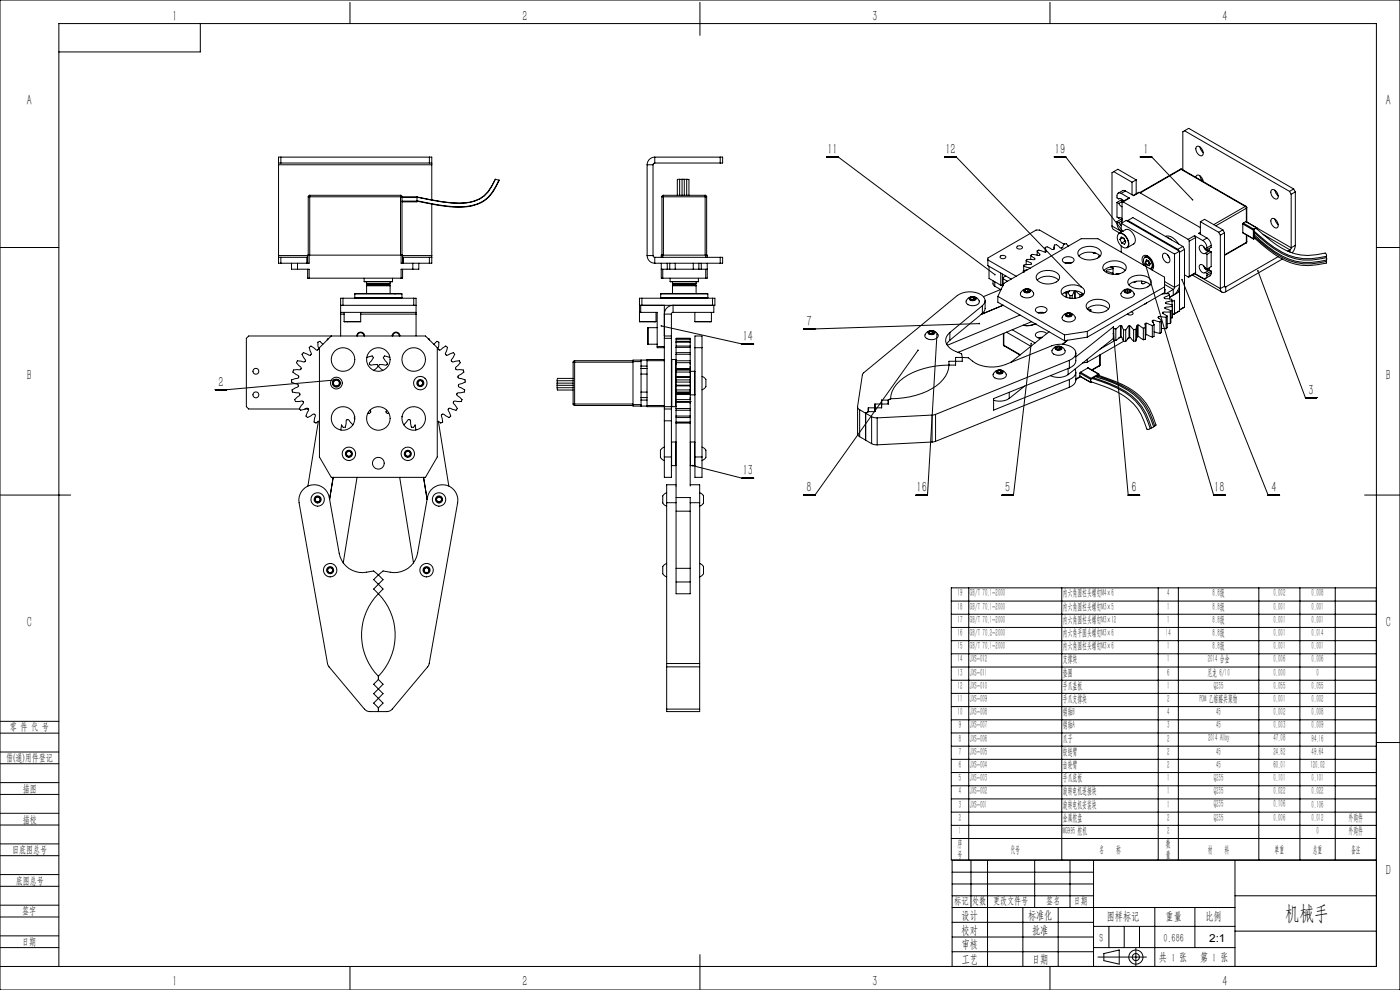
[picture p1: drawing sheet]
<svg xmlns="http://www.w3.org/2000/svg" width="594mm" height="420mm" viewBox="0 0 594 420" stroke-linecap="round" stroke-linejoin="round" font-family="sans-serif">
<g fill="none" stroke="#000" stroke-width=".42">
<path d="M0 0h594v420h-594zM85 10v12h-60M148.5 1v9M297 1v14M445.5 1v9M502.6 55.5l-.7 .4v16.2M502.6 55.5l44.5 25.7M502.6 55.5l1.8-1 44.5 25.7M118.2 69.2v.7M118.2 69.2v-2.5h65v2.5M118.2 69.2h65M118.2 69.9v38.5"/>
<path d="M118.2 69.9h65M119.2 66.7v2.5M182.2 66.7v2.5M183.2 69.2v.7M183.2 69.9v14.9M210.1 76a14.8 14.8 0 0 1-8.9 9.3 27.8 27.8 0 0 1-13.8 .2l-10.5-1.9M211.7 76.4l-1.5-.4a14.8 14.8 0 0 1-8.9 9.4 28.4 28.4 0 0 1-13.9 .2l-10.5-1.9M211.7 76.4a18.4 18.4 0 0 1-7.2 9.2 24 24 0 0 1-15.1 1.8l-12.5-2.2M211.7 76.4l.1 .1a17.3 17.3 0 0 1-7.5 9.4 29.5 29.5 0 0 1-17.7 1.3l-9.7-1.8M274.6 69.9h2.5M274.6 69.9v38.5M277.1 69.9v38.5"/>
<path d="M277.8 66.7a3.3 3.3 0 0 0-3.2 3.2M277.8 69.2l-.5 .2-.2 .5M277.8 66.7h28.8v2.5h-28.8M277.8 66.7v2.5M288.4 76.1l-1 .2v6.5M288.4 76.1v6.7M288.4 76.1h1M289.4 76.1v6.7M289.4 76.1h.9M290.3 76.1v6.7M290.3 76.1h1.1M291.4 76.1l.9 .1v6.6"/>
<path d="M291.4 76.1v6.7M305.6 66.7v2.5M350.8 66.6h4.8l66.5 49.9M400.8 66.6h4.9l53.1 55.1M447.3 66.6h4.9l24.2 31.5M472.5 72.8l-.7 .5v22.6M472.5 72.8l7.8 4.5M472.5 72.8l1.8-1 7.8 4.5M480.3 77.3v5.3M482.1 76.3l-1.8 1M482.1 76.3v5.9M483.8 66.6h4.9l17.3 18.2"/>
<path d="M500.8 71.8h.6M500.8 71.8h.3M500.8 71.8l-17.2 9.9M501.1 71.8l27.3 15.8M501.1 71.8l-17.3 10M501.4 71.8h-.3M501.4 71.8l27.3 15.7M507.4 75.2l.4-.8a2.6 2.6 0 0 1 2.7 2.7M507.8 62.1a2.68 2.68 0 0 1 2.5 3.7l-.4 .3a2.73 2.73 0 0 1-2.1-4zM509.1 62.4l.5 1.2 .9 1.2M509.1 74.6l.5 1.3 .9 1.1M130.8 83.5h.6"/>
<path d="M130.8 83.5v24.7M131.4 82.8l-.6 .7M131.4 82.8v.7M131.4 83.5v24.7M131.4 83.5h38.5M131.4 82.8h38.5M169.9 83.5h.7M169.9 82.8v.7M169.9 82.8l.7 .7M169.9 83.5v24.7M170.6 83.5h6.3v.3M170.6 83.5v24.7"/>
<path d="M170.6 85.3h6.3M170.6 83.8h6.3M176.9 85.3v.3h-6.3M176.9 83.8v1.5M183.2 86.6v21.8M280.8 83.5h.7M280.8 83.5v24.7M281.5 82.8v.7M281.5 82.8l-.7 .7M281.5 83.5h17.7M281.5 82.8h17.7M281.5 83.5v24.7"/>
<path d="M299.2 82.8v.7M299.2 83.5h.6M299.2 82.8l.6 .7M299.2 83.5v24.7M299.8 83.5v24.7M471.8 95.9l.4 1.3 2.9 1.7M471.8 95.9l3.9 2.3M473.9 94a4 4 0 0 0 1.8 4M473.9 85.8v6.3l.8 .5M473.9 85.8l.8 .5M473.9 94l.8 .5M474.5 99.3a2.95 2.95 0 0 1 3.9 2.3 2.54 2.54 0 0 1-.6 3.6 4.2 4.2 0 0 1-3.3-5.9z"/>
<path d="M474.7 86.3l1.4 1.5M474.7 84.4a1.58 1.58 0 0 1 2 .9M474.7 94.5l1 1.2M474.7 92.6l.4-.3 1 .4M474.7 99l2.8-1.5a2.78 2.78 0 0 1 3.4 1.8 3.1 3.1 0 0 1 .1 4.2l-2.8 1.6a3.4 3.4 0 0 0-.4-4.6 2.82 2.82 0 0 0-3.1-1.5zM475 84.2l-.3 .2M475 92.3l-.3 .3M475.7 82a1.11 1.11 0 0 0-1.3-.1 1.11 1.11 0 0 0-.5 1.2v.8l.8 .5M475.7 94.7v3.8M475.7 94.7l22.6 13.1M475.7 94.7l2.1-1.2 22.7 13.1M475.7 82l3.5 2.1"/>
<path d="M476.1 93.6l-1.4 .9M476.1 93.2l-.4-.2-1.8 1M476.5 85.2l-1.8 1.1M476.5 85.2v.2M476.5 85.2l-.8-.4-1.8 1M476.5 85.6l-.4 .2v8.7M476.5 85.6l27.6 15.9M476.6 85.1l.1 .2M477.5 81l-1-.2-2 1.1M477.5 81l3.5 2 2.4-1.3M477.5 81l-1.8 1M478.5 93.5l-.3 .2"/>
<path d="M478.5 93.5l21.2 12.3M478.5 93.5l2.2-1.2 21.2 12.2M479.2 84.1l-3 1.5M479.2 84.1l-2.7 1.5M483.4 81.7l-2.6 1.2M483.4 81.7l25.9 14.9M506.8 100l.5 .8M506.8 100l3.5 2M506.8 100l-2.7 1.5M509.3 94.1l7.8 4.4M509.3 94.1v5.3M509.3 94.1l1.8-1.1 7.7 4.5"/>
<path d="M509.3 98.6l-.7 .4 3.5 2M517.1 98.5l.7 1.3M517.8 99.8v22.6M518.8 97.5l-1.7 1M518.8 97.5l.7 1.3M519.5 98.8l-1.7 1M519.5 98.8v22.6M527.3 98.7l4.5 2.7M527.3 95v3.7M527.3 95l4.5 2.6M527.3 98.7l4.5 2.6M527.5 94.6l-.2 .4"/>
<path d="M527.5 94.6l4.5 2.6M528.4 87.6l.4 .8M528.4 87.6l-13.5 7.7M528.6 94l4.6 2.6M528.6 94l-1.1 .6M528.6 94l4.5 2.6M528.7 87.5l.3 .6M528.7 87.5l-.3 .1M528.8 88.4l-12.9 7.4M528.8 88.4v5.6M528.8 99.6v3.2M529 88.1l-.2 .3"/>
<path d="M529 88.1v6M529 99.7v2.9M531.8 97.6v3.7M532 97.2l-.2 .4M532.2 98.1l.1-.8 .6-.4a45.2 45.2 0 0 0 16.5 10.8 32.2 32.2 0 0 0 13-.3l.4 1.3M532.2 98.1a42.7 42.7 0 0 0 17.5 11.1 28.4 28.4 0 0 0 13.1-.5M532.2 98.7a42.7 42.7 0 0 0 17.5 11.1 27.8 27.8 0 0 0 13.1-.5M532.2 98.7l-.2 .8 2 1.8M532.2 98.1v.6M532.2 99.7v.6M533.1 96.6l.2 .1M533.1 96.6l-1.1 .6"/>
<path d="M533.3 96.7v.4M533.3 96.7l14.5 8.4M535.9 99.4l11.4 6.6M539.6 92.8a2.48 2.48 0 0 1 2.3 1.2 2.48 2.48 0 0 1-.2 2.7 2.73 2.73 0 0 1-2.1-3.9zM539.6 80.5a2.46 2.46 0 0 1 2.3 1.3 2.46 2.46 0 0 1-.2 2.6 2.69 2.69 0 0 1-2.1-3.9zM540.9 80.7l.5 1.3 1 1.1M540.9 93l.5 1.2 1 1.2M547.1 81.2l.7 1.2M547.8 82.4v22.7M548.9 80.2l-1.8 1M548.9 80.2l.7 1.2M549.6 81.4l-1.8 1"/>
<path d="M549.6 81.4v22.7M0 105h25M118.2 108.4v.8M118.2 109.2h12.3M118.2 108.4h12.3M119.2 109.2v2.5M123.7 111.7v2.5h2.5M126.2 111.7v2.5M126.2 114.2h5v3.8M130.2 109.2v2.5M130.5 114.2v3.8h.7M131.2 108.2h-.7v3.5"/>
<path d="M131.2 108.2v3.5h-13v-2.5M131.2 118h39M131.2 108.2h39M154.5 119.4h12M154.5 118v1.4M155.5 119.5v.9M165.5 119.5v.9M166.5 118v1.4M170.2 108.2h.6v3.5M170.2 108.2v3.5h13v-2.5M170.8 114.2v3.8h-.6M170.8 109.2h12.4"/>
<path d="M170.8 108.4h12.4M171.2 109.2v2.5M175.2 114.2h-5v3.8M175.2 111.7v2.5M177.7 111.7v2.5h-2.5M182.2 109.2v2.5M183.2 108.4v.8M274.6 108.4a3.3 3.3 0 0 0 3.2 3.3M274.6 108.4h2.5M277.1 108.4l.2 .6 .5 .2M277.8 109.2h28.8v2.5h-28.8M277.8 109.2v2.5"/>
<path d="M280.6 114.2h2.5M280.6 111.7v6.3h.6M281.2 108.2h-.6v1M281.2 118h18.2M281.2 108.2h18.2M281.2 108.2v1M281.2 114.2v3.8M283.1 114.2h1.1M283.1 111.7v2.5M284.2 114.2h2.3M284.2 111.7v2.5M284.3 119.4h12"/>
<path d="M284.3 118v1.4M285.3 119.5v.9M286.5 114.2h7.6M286.5 111.7v2.5M294.1 114.2h2.4M294.1 111.7v2.5M295.3 119.5v.9M296.3 118v1.4M296.5 114.2h1M296.5 111.7v2.5M297.5 114.2h2.6M297.5 111.7v2.5"/>
<path d="M299.4 108.2h.7v1M299.4 108.2v1M299.4 114.2v3.8M300.1 111.7v6.3h-.7M305.6 109.2v2.5M419.1 110.3l12.1 6.9M419.6 113v5.1l5 2.9M421.3 119.1l.1 1.6 .7 .7M422.1 119.5v1.9M424.6 115.8v5.2M424.6 108.5l.9-.2 1.2 .5a1.16 1.16 0 0 1-1.2 1 1.16 1.16 0 0 1-1.1-1zM425.3 116.3l.2 5"/>
<path d="M425.6 118.2l1.9 1.1M425.6 118.2v2.9M426.7 117.1l-1.3 .7 .2 .4M431.4 104.7a1.27 1.27 0 0 1 1.4-.5 1.27 1.27 0 0 1 .9 1.1 1.27 1.27 0 0 1-1.3 .4 1.27 1.27 0 0 1-1-1zM434.2 114.8v.6M434.2 115.4h.1M434.3 112.9l2.8 1M434.3 112.9v1.9M435.4 110.5l2.3 1.4-.4 .3-2.8 .2-.2 .5M435.4 110.5v1.8M436 114.4l-1.8 .4M437.3 108.4l1.8 1.5-.5 .3-2.8-.2-.4 .5"/>
<path d="M437.3 108.4v1.6M440 116.5a6.6 6.6 0 0 1 9.5 .5 2.5 2.5 0 0 1-2.4 3.1 5.9 5.9 0 0 1-7.5-2.2zM440.1 118.8a7 7 0 0 1 9 0M440.1 106.5l1.2 1.5-.2 .2-3.2-.3-.6 .5M440.1 106.5v1.8M443.5 105l.5 1.6-.1 .2-.7 .1-2.4-.8-.7 .4M443.5 105v1.9M447.2 104.8v.9M451.2 109.5a3.5 3.5 0 0 1 4.4 .4l.1 .5a3 3 0 0 1-5 .1zM451.4 103.6l-10.3-6h-1.5l-20.5 11.8v3.3l9.9 5.7M451.9 111.6h2.7M453.2 104.5l-.7-1.1-1 .1-.6 1.6-.4 .1h-.7l-1.6-1.4-.8 .1-.1 1.7-.5 .3-2.5-1.2-.8 .3"/>
<path d="M457.7 106.2a6.6 6.6 0 0 1 9.4 .6 3.1 3.1 0 0 1-3.4 3.4 5.6 5.6 0 0 1-6.4-2.5zM457.8 108.6a6.9 6.9 0 0 1 9 0M463.8 107.3l1 .1M464.5 107.3v.2M466.5 108.4l-.3 .2 .2 .4M468.3 112.4a7 7 0 0 1 9-.2 2.4 2.4 0 0 1-1.9 3.8 7 7 0 0 1-7.2-1.5l-.3-.7zM468.3 114.7a7 7 0 0 1 9.1 0M469.4 114.8v.2M469.4 115l2.7 .9M471.2 113.3l1 .1 .1 .6M471.6 113.2v.1M472.1 115.9l-.2 .5"/>
<path d="M472.1 115.9v.5M472.3 114l-2.9 .8M472.3 114v2.4M474.8 116.2l-1 .2M475.2 116.1l-1.8 .3M475.2 101.5l.5-.9 1.2 .5 .7 1.6-.5 1-1.2-.6M475.2 101.5l.7 1.6M475.7 104.3v2.7M476.4 100.9l-1.2 .6M476.8 101.1l.5 1.2M477.3 102.3l.2 .1M477.3 102.3l-1.4 .8"/>
<path d="M478.9 118.5a6.6 6.6 0 0 1 9.5 .5 3.2 3.2 0 0 1-3.5 3.4 5.6 5.6 0 0 1-6.4-2.5zM482.2 119.3l-.4 .4-.7 .1M485.3 112.5l-.2-.3a2.33 2.33 0 0 1 .9-3.9 4.5 4.5 0 0 1 3 6.1l-.2 .1M485.9 111.9l29 98.2h4.9M486 111.1l.4-.9 1 .4 .6 1.3-.3 .9-1-.4M486 111.1l.7 1.3M486.3 119.8l-1.5 .6-.5-.3 .1-.8v.9M486.4 113.1a2.65 2.65 0 0 1-.6-4 3.3 3.3 0 0 1 2.8 4.4l-.9 .4M486.7 108.5l-1 .6a3.2 3.2 0 0 1 3.1 4.5l-.3 .2 1-.5M486.9 110.6l.7 1.2M486.9 110.6l-.9 .5M487 110.5l-.1 .1"/>
<path d="M487.6 111.8l.4 .2M487.6 111.8l-.9 .6M493.5 107.6a2.45 2.45 0 0 1 2.9 2.9l-.5 .9a2.72 2.72 0 0 1-2.4-3.8zM494.1 119.4l4.2 2.5M494.5 100.3a4.8 4.8 0 0 1 5.1 2.5l.5 .7M495.5 108.2l.8 1.3M495.5 100.9l1.6 .9M498.3 107.8v14.1M499.7 105.8l.4 .6M500.5 106.6v25.3M500.5 106.6l-2.2 1.2M501.5 118.7l36.6 91.4h4.8"/>
<path d="M501.9 104.5l-2.2 1.3M501.9 104.5l.7 1.3M502.6 116.6l1.6 .9 .4-.3M502.6 105.8l-2.1 1.2M502.6 105.8v24.5M504.1 101.5l.5 .8M504.6 102.3v14.9M505.9 116.7l12.5 7.2M506.8 116.1l11 6.3M507 116l3.3 2a1.11 1.11 0 0 0 1.3 .1 1.11 1.11 0 0 0 .5-1.2M507.3 115.7l-2.9 1.8M507.3 100.8v14.9"/>
<path d="M507.3 100.8l-2.7 1.5M507.3 115.7l-2.7 1.5M510.3 102a4 4 0 0 1 1.8 3.1M510.6 104.5l.1 .2a2.34 2.34 0 0 0 2.1 1.9M510.6 112.7l.1 .2a2.34 2.34 0 0 0 2.1 1.9M511 113.2l.2 .2a1.19 1.19 0 0 0 1.9 .7l.1-.6M511 105l.2 .3a1.19 1.19 0 0 0 1.9 .7l.1-.6M511.4 107.5l.7 .4M511.4 115.6l.7 .5M512.1 101a4 4 0 0 1 1.8 3.1M512.1 114.1l-.7-.4a1.63 1.63 0 0 0-2.5-1.1 2.7 2.7 0 0 0 2 3.2l.5-.2M512.1 106l-.7-.5a1.59 1.59 0 0 0-2.5-1.1 2.35 2.35 0 0 0 2.5 3.1"/>
<path d="M512.1 101l-1.8 1M512.1 105.1v.9M512.1 107.9v6.2M512.1 116.1v.8M513.9 115.9l-.3 1-2 1.2M513.9 104.1l-1.8 1M513.9 104.1v.8l-1.8 1.1M513.9 106.9v6.2l-1.8 1M513.9 115v.9M513.9 106.9l-.7-.5-1.8 1.1M513.9 106.9l-1.8 1M513.9 115l-.7-.4-1.8 1"/>
<path d="M513.9 115.9l-1.8 1M513.9 115l-1.8 1.1M528.7 103.1l-9.2 5.3M528.8 102.8l-.1 .3M528.8 102.8l-9.3 5.3M529 102.6l-.3 .5M529 102.6l-.2 .2M532.2 100.3l-.1 .3a35.9 35.9 0 0 0 19.9 11.9 28.8 28.8 0 0 0 10.8-1.1v-.5M532.2 100.3a42.7 42.7 0 0 0 17.5 11.1 28.4 28.4 0 0 0 13.1-.5M532.4 101.2l-.6 .1M533.7 114.9l20.2 53.8h4.8M534.1 101.4a38.8 38.8 0 0 0 15.6 9.4 29.1 29.1 0 0 0 13.1-.5"/>
<path d="M542.3 108.9l-22.2 12.8M544.1 109.9l-24 13.9M547.3 106l-.9 .6M547.3 106v.9M547.8 105.1l-.5 .9M549.6 104.1l-.4 1.7-.9 1.5M549.6 104.1l-1.8 1M562.8 109.3v1M562.8 108.7v.6M562.8 110.3v.6M584 105h10M144.5 132.5v.8"/>
<path d="M144.5 129.5h32M144.5 132.5h32M144.5 132.5v-6h32v6M144.5 133.3v9.2M144.5 133.3h1.5M145.5 126.5v3M146 136.4h7M146 132.5v3.9M150.5 124.7h20M150.5 126.3h20M150.5 126.3l.2 .2M150.5 124.7v1.6"/>
<path d="M153 132.5v3.9M153 133.3h23.5M155.5 121.2h10M155.5 120.4h10M155.5 121.2v3.3M157.6 120.5v.5M163.4 120.5v.5M165.5 121.2v3.3M170.5 126.3l-.2 .2M170.5 124.7v1.6M175.5 126.5v3M176.5 132.5v.8"/>
<path d="M176.5 133.3v9.2M271.3 136.4h7M271.3 129.5h32v-3h-32v9.9M271.3 132.5h7.5v15h3.1M271.9 129.5v3M272.3 126.5v3M275 139v7M275 139h3.8M278.3 132.5v3.9M280.3 124.7h20M280.3 126.3h20M280.3 124.7v1.6"/>
<path d="M280.3 126.3l.2 .2M280.6 138.3l34.3 7.6h4.9M281.9 129.5v44M284.9 133.3v40.2M285.3 121.2h10M285.3 120.4h10M285.3 121.2v3.3M285.6 132.5v-3a3.7 3.7 0 0 0-3.7 3.8h3M285.6 132.5l-.6 .3-.1 .5M287.4 120.5v.5M293.2 120.5v.5M294.8 136.4h7"/>
<path d="M294.8 132.5v3.9M295.3 121.2v3.3M300.3 124.7v1.6M300.3 126.3l-.2 .2M301.8 132.5v3.9M302.3 126.5v3M302.9 129.5v3h-17.3M410.5 126.8a2.94 2.94 0 0 1 5 1.3 3.4 3.4 0 0 1-5.6 .2zM411.3 126.4l1.4-.5a1.07 1.07 0 0 1 1.4 1.2l-.9 .4h-1.1l-.8-.5zM411.6 126.9l.8 .4M411.9 126.2l-.3 .7M411.9 126.2v.9l1.1-.2"/>
<path d="M413 126.1l.8 .5M413 126.1l-1.1 .1M413 126.9l.4 .3M413 126.1v.8M413.5 127.2l-1.1 .1M413.8 126.6l-.3 .6M415.5 137.3l-74.6 2.2M416.8 129.7a2.64 2.64 0 0 0-.5-4.7 9.8 9.8 0 0 0-10.1 .4l-40 33-.3 .5-2 13.6 .2 .9 .6 .4M416.8 129.7l-13.8 11.4M416.8 129.7v3.3M416.8 133l-13.8 11.3M418 127.5l-.1 3.9-1.1 1.6"/>
<path d="M422.1 121.4l2.4 1.4M423.4 125.7v2.5l28.3 16.4M423.4 125.7l2.6-5.5 32.8-18.9h7l28.3 16.3v6.5l-32.8 18.9M423.4 125.7l28.3 16.4M424.8 122.7l-7.5 3.2M425 121l.5 .3M425.4 120.9l-.8 .1M425.6 129.5l-9.3 3.9M429.5 139.9l9.7 5.6M432.8 133.6l-30.9 12.9M433.4 123.7a2.97 2.97 0 0 1 2.9-1.1 2.97 2.97 0 0 1 2.3 2.2 3.4 3.4 0 0 1-5.7 .1zM434.4 123.1l1.4-.6a1.03 1.03 0 0 1 1.3 1.2 1.52 1.52 0 0 1-1.6 .6 1.52 1.52 0 0 1-1.1-1.2z"/>
<path d="M434.7 123.6l.7 .5M434.9 122.9l-.2 .7M434.9 122.9v.9l1.2-.2M436.1 122.7l.8 .5M436.1 122.7l-1.2 .2M436.1 123.6l.4 .3M436.1 122.7v.9M436.6 123.9l-1.2 .2M436.9 123.2l-.3 .7M437.7 136.5l-31.2 13M439.2 137.4h.1M439.3 137.3l-.2 .2a8.1 8.1 0 0 1-5 .5"/>
<path d="M439.7 130.7a3.5 3.5 0 0 1 4.4 .3l.2 .5a3 3 0 0 1-5 .2zM440.4 132.7h2.7M440.8 132.6v.2M450.6 122.6a6.6 6.6 0 0 1 9.5 .5 3.2 3.2 0 0 1-3.5 3.4 5.6 5.6 0 0 1-6.4-2.5zM450.6 125a7.1 7.1 0 0 1 9.1-.1v.1M451.2 133.7a2.94 2.94 0 0 1 5.1 1.3 3.4 3.4 0 0 1-5.7 .1zM452 133.3l1.5-.6 1.3 .6a1.51 1.51 0 0 1-1.3 1.2 1.51 1.51 0 0 1-1.6-.9zM452.3 133.8l.8 .4M452.3 123.8v2.3M452.6 133.1l-.3 .7M452.6 133.1v.9l1.1-.2M453.7 132.9l.9 .5"/>
<path d="M453.7 132.9l-1.1 .2M453.7 133.8l.4 .3M453.7 132.9v.9M453.8 123.4v.1a1.92 1.92 0 0 1-2.3 .7M454 125.4l-1-1.5-.4-.1v2.4M454 125.4v1.1M454.2 134.1l-1.1 .1M454.6 133.4l-.4 .7M454.9 125.4h-.9M454.9 125.4v1.2M455.9 123.6l-1 1.8M455.9 123.6v3"/>
<path d="M456.2 123.6l2 1.4M456.2 123.6h-.3M456.2 123.6v3M458.2 125v1M459.1 124.9l-.9 .1M459.1 124.9v.6M459.2 124.4l-.1 .5M459.2 124.5v.9M459.4 124.6v.7M461.2 128.7a6.6 6.6 0 0 1 9.5 .5 3.1 3.1 0 0 1-3.5 3.4 5.7 5.7 0 0 1-6.4-2.5zM461.3 131.1a6.9 6.9 0 0 1 9 0M461.4 131.1l1.4 .3"/>
<path d="M462.8 131.4l-.4 .6M462.8 131.4v.4M472.4 138.7l.1 .7M472.4 138.7l-15.9 12.7M472.4 138.7v4.9M472.5 139.4l.9 .2M472.5 139.4v4.9M473.4 139.6v4.9M475.4 138.1l.3 .1M475.4 138.1l-2 1.5M475.4 138.1v4.9M475.7 138.2l.3 .1 .7 1.6"/>
<path d="M475.7 138.2v4.9M476.1 123.7a2.81 2.81 0 0 1 3.1-.9 2.81 2.81 0 0 1 1.9 2.6 3.7 3.7 0 0 1-5.5-.3zM476.7 139.9h.9M476.7 139.9v4.9M477 123.2l1.4-.6a1.08 1.08 0 0 1 1.4 1.2 1.55 1.55 0 0 1-1.6 .7 1.55 1.55 0 0 1-1.2-1.3zM477.4 123.2v.6M477.4 123.8l1 .4M477.6 139.9v4.9M478.4 122.9l1 .3M478.4 122.9l-1 .3M478.4 123.7l-.7 .3M478.4 123.7l.7 .2"/>
<path d="M478.4 122.9v.8M479 120.9a7 7 0 0 1 9 0M479 138.3l-.4 .1-1 1.5M479 138.3v4.9M479.3 138.3l1.7 1.6M479.3 138.3h-.3M479.3 138.3v4.9M479.4 123.8l-1 .4M479.4 123.2v.6M480 132.3l.7 .5a1.45 1.45 0 0 1-2.3 .4M481 139.9v4.9M481.9 139.8l-.9 .1"/>
<path d="M481.9 139.8v4.9M482.2 138.6v4.9l-.3 1.2M482.6 138l-.3 .1-.4 1.7M482.6 138v4.9M482.9 137.9l2.2 1.4M482.9 137.9l-.3 .1M482.9 137.9v4.9M485.1 139.3v4.8M486 139l-.9 .3M486 139v5l-.9 .1M486 137.2l-.3 .2 .3 1.6M486 137.2v1.1"/>
<path d="M486 138.6v4.9M486.2 137.1l2.7 1M486.2 137.1l-.2 .1M486.2 137.1v4.9M486.5 128.5l-.8 .5M487.8 120.7l-.2 .4M488.9 138.1v4.9M489 136l-.2 .3 .9 1.5M489 136v.5M489.2 135.9l3 .6M489.2 135.9l-.2 .1M489.2 135.9v.9"/>
<path d="M489.7 137.8l-.8 .3M489.7 137.8v4.9l-.8 .3M491.5 134.5l-.2 .2 1.5 1.5M491.5 134.5v.3M491.6 134.4l3.2 .2M491.6 134.4l-.1 .1M491.6 134.4v.6M492.2 136.5v4.9M492.8 136.2l-.6 .3M492.8 136.2v4.9l-.6 .3M492.8 139.3l2 .2M493.1 124.7l2.8-.1 .3 .5"/>
<path d="M493.3 132.7l1.9 1.4M493.3 132.7v.1M493.4 132.5l-.1 .2M493.4 132.5v.5M494.1 122.7l.2 .2M494.1 121.7l-32.8 18.9M494.1 120.7l3.7 2.1M494.3 122.9l-.2 .2M494.3 122.9v1.7M494.3 130.5l.1 .4 2.4 .9M494.3 130.5v.3M494.8 134.6v4.9"/>
<path d="M495.2 134.1l-.4 .5M495.2 134.1v4.9l-.4 .5M496.2 125.1l-2.2 1.3 .3 .3 2.8 .2 .2 .6M496.2 125.1v1.7M496.5 132.3l-3.1 .2M496.5 132.3v4.9M496.5 137.2l-1.3 .1M496.8 131.8l-.3 .5M496.8 131.8v4.9l-.3 .5M497.3 127.5l-2.2 .6-.5 .4 2.8 .9M497.3 128l1-.6v5.7M497.3 127.5v1.8"/>
<path d="M497.4 134.8l-.6 .1M497.4 129.4v.5l-3.1 .6M497.4 134.3v.5M497.4 133l.6 .3M497.4 129.4v5.4M497.8 122.8l-3.1 1.8M497.8 122.8v2.5M498.3 121.9l2.2-1.2a5.9 5.9 0 0 1-2.7 4.6M498.3 121.9l-.5 .9M498.3 133.1l-.3 .2M499.7 123.3l.8 .4-4.3 2.5 1.6-.9M500.5 131.9l-2.2 1.2"/>
<path d="M500.5 131.9l-2.5 1.4M500.5 131.5l2.1-1.2zM517.8 122.4a1.41 1.41 0 0 0 .6 1.5 1.41 1.41 0 0 0 1.7-.1M519.5 121.4l.6 .3M519.5 121.4l-1.7 1M520.1 121.7v2.1M136.9 146.1l-1.2-1.3-.8 .4 .2 2.8-.4 .5h-.5l-2.3-1.7-.7 .6 .9 2.7-.4 .6-.4 .1-2.6-1.2-.6 .7 1.5 2.4-.1 .5-.5 .4-2.8-.5-.4 .8 1.9 2v.5l-.3 .5-2.9 .1-.3 .9 2.6 1.7-.3 .8-2.8 .8v.9l2.7 1 .2 .3-.2 .7-2.5 1.3 .2 .9 2.8 .4 .3 .5v.5l-2.2 1.8 .3 .7 .1 .2 2.8-.3 .5 .5v.4l-1.7 2.3 .6 .7 2.7-.8 .5 .3M139.3 143.8l-.4 .4M140.5 142.5l-5 5v46.4l5 8.6h40l5-8.6v-46.4l-5-5h-75l-1 1v29l1 1h21.7M151.4 142.5a1.66 1.66 0 0 1 1.6-1.6 1.66 1.66 0 0 1 1.7 1.6M151.6 142.5a1.39 1.39 0 0 1 1.4-1.4 1.39 1.39 0 0 1 1.4 1.4M155.7 151.7l2.2-.7 .5 .7-1.7 2.3 .4 .9 3-.3 .3 .9-1.8 1.6"/>
<path d="M165.4 151.7l-2.2-.7-.6 .7 1.7 2.3-.3 .9-3-.3-.4 .9 1.9 1.6M166.4 142.5a1.66 1.66 0 0 1 1.6-1.6 1.66 1.66 0 0 1 1.7 1.6M166.7 142.5a1.39 1.39 0 0 1 1.3-1.4 1.39 1.39 0 0 1 1.4 1.4M181.8 143.8l.4 .4M184.1 146.1l1.2-1.3 .9 .4-.3 2.8 .5 .5h.4l2.3-1.7 .8 .6-1 2.7 .4 .6 .4 .1 2.6-1.2 .4 .3 .2 .4-1.4 2.4v.5l.6 .4 2.8-.5 .4 .8-2 2v.5l.4 .5 2.9 .1 .2 .9-2.4 1.5v.9l2.9 .9 .1 .9-2.7 1-.2 .3 .1 .7 2.6 1.3-.2 .9-2.8 .4-.4 .5 .1 .5 2.1 1.8-.3 .9-2.9-.3-.5 .7 1.6 2.7-.4 .5-2.7-.8-.4 .1-.3 .6 1.1 2.7-.7 .5-2.4-1.4h-.4l-.4 .6 .5 2.8-.8 .4-1-.8 4.4 27.5M243.2 153.7h.6M243.2 153.7v17.7M243.8 153v.7M243.8 153l-.6 .7M243.8 153h24.8M243.8 153.7h24.8M243.8 153.7v17.7"/>
<path d="M268.6 153.4v18.2M268.6 153.4h3.4M272 152.8v2.5M272 156.3v2.4M272 156.3h2.5M272 158.7h2.5M272 155.3v1M272 158.7v7.7M272 155.3h2.5M274.5 152.8h-5.9v.6M274.5 153h7.4M275 146h3.8"/>
<path d="M278.8 147h3.1M281.9 142.5h3M281.9 152.5h-7.4v20h10.4M281.9 143.5h3M285 152.5v20M285 152.5l-.1 .2M285 152.5h1.7M286.7 152.5v20M286.7 152.5l.1 .6M286.8 157.9v1.9M286.8 157.9v-.9h6v.9M286.8 153.9v2.4"/>
<path d="M286.8 153.1v.8M286.8 159.8v.3M286.8 156.3v.3h6v-.3M286.8 150.3v2.8M286.8 150.3v-.7h6v.7M286.8 147.4v1.9M286.8 147.4v-.6h6v.6M286.8 145.2v-.4h6v.4M286.8 156.8h6M286.8 153.1h6M286.8 144.6v-.8h6v.8M286.8 145.2v1.4"/>
<path d="M286.8 153.9v.7M286.8 157.9h6M286.8 159.8h6M286.8 153.9h6M286.8 156.3h6M286.8 150.3h6M286.8 147.4h6M286.8 145.2h6M286.8 143.7h6M286.8 143.5h6M292.8 154.1v.4M292.8 157.9v1.9"/>
<path d="M292.8 153.9v2.4M292.8 153.1v.8M292.8 159.8v.3M292.8 150.3v2.8M292.8 147.4v2M292.8 145.2v1.4M292.8 155.5v.6M294.7 157.5h-1.8v10h1.8M294.7 157.5v10M294.7 157.5l.2 .1M294.9 142.5h3v60h-3zM294.9 147.5h3"/>
<path d="M297.9 159.7l.4 .2a3.4 3.4 0 0 1 .7 4.8l-1.1 .7M389.5 148.6l-43.7 61.5h-4.9M393 141.2a2.94 2.94 0 0 1 5.1 1.3 3.4 3.4 0 0 1-5.7 .1zM393.8 140.8l1.5-.6 1 .3 .4 .6a1.73 1.73 0 0 1-3 0zM394.1 141.3l.8 .5M394.4 140.6l-.3 .7M394.4 140.6v.9l1.1-.2M395.5 140.5l.8 .5M395.5 140.5l-1.1 .1M395.5 141.3l.4 .3M395.5 140.5v.8M396 141.6l-1.1 .2"/>
<path d="M396.3 141l-.3 .6M397.5 141.7l-4 68.4h-4.8M402.6 154.9a30.3 30.3 0 0 0-22.2 8.1 9.7 9.7 0 0 0-2.5 6.2M402.6 154.9a13.9 13.9 0 0 1-9.4 11.1 37.3 37.3 0 0 1-15.3 3.2M403 141.1a4.2 4.2 0 0 0-1.7 4 4.2 4.2 0 0 0 2.8 3.4l3.9 1.6 .3 1.5M403 144.3l-1.4 1.7M403 141.1v3.2M406.9 149.3l-.3 .3M408.3 151.6l2.5 .2a14.9 14.9 0 0 0 15.8 2.9l19.7-8a9.1 9.1 0 0 1 9.7 1.7 3.1 3.1 0 0 1-2.3 4.5M408.3 151.6h-2.9v3.3h-2.8M408.3 151.6v1.7h-5.7v1.6M421.7 158.1a2.94 2.94 0 0 1 3-1.1 2.94 2.94 0 0 1 2.3 2.3 3.4 3.4 0 0 1-5.7 0z"/>
<path d="M422.8 157.5l1.4-.6 1.4 .6a1.51 1.51 0 0 1-1.4 1.3 1.51 1.51 0 0 1-1.5-1zM423.1 158l.7 .5M423.3 157.3l-.2 .7M423.3 157.3v.9l1.2-.2M424.5 157.2l.8 .4M424.5 157.2l-1.2 .1M424.5 158l.4 .3M424.5 157.2v.8M425 158.3l-1.2 .2M425.3 157.6l-.3 .7M425.7 146.2l.3 .5M425.7 146.2l.2 .3"/>
<path d="M425.7 141.5v4.7M425.9 146.5l.1 .2M425.9 141.4v5.1M425.9 146.5l7 4M426 146.7l6.8 3.9M427 140.9l10.4 6M437.5 145.8l-7.5 64.3h-4.9M442.1 143.1l-1.7 .2M444.1 141.6a3.4 3.4 0 0 0-4.8 .2 1.73 1.73 0 0 0 2.3 1.7M445.1 140.7l-16.2 13M446.9 147.9a2.94 2.94 0 0 1 5 1.3 3.4 3.4 0 0 1-5.6 .1zM447.7 147.4l1.4-.5a1.07 1.07 0 0 1 1.4 1.2l-.8 .4h-1.2l-.8-.5z"/>
<path d="M448 147.9l.8 .5M448.3 147.3l-.3 .6M448.3 147.3v.8l1.1-.2M449.4 147.1l.9 .5M449.4 147.1l-1.1 .2M449.4 147.9l.4 .3M449.4 147.1v.8M449.9 148.2l-1.1 .2M450.3 147.6l-.4 .6M451.7 142.1v2.5M453 144.3l-2.2 1.8M453.2 158.9a7.6 7.6 0 0 1-7.5 .5"/>
<path d="M453.2 156.3v2.6M453.7 152.9l-56.8 22.9M453.7 152.9v3.2M453.7 156.1l-32.1 13v4.9l32.1-13M456.1 156.6a3.1 3.1 0 0 1-2.4 4.4M456.5 149.8a5.7 5.7 0 0 1-.9 5.1l-1.9 1.2M456.5 158a5.8 5.8 0 0 1-.9 5.1l-1.9 1.2M458.2 159.5l4.5 2.8M458.2 158.3v1.2M458.2 158.3l4.5 2.6M458.2 159.5l4.5 2.6M458.3 159.7l-1.8 1.1"/>
<path d="M458.4 157.9l-.2 .4M458.4 157.9l4.5 2.6M458.5 159.8l-2 1.2M461.3 140.6l-9.6 1.5M461.3 140.6v2.4M461.3 152.4v1.3M461.3 143l-9.6 1.6M461.3 153.7l-1.9 .3M461.6 156.1l4.6 2.6M461.6 156.1l-3.2 1.8M461.6 156.1l4.5 2.6M465.4 159.5l.3-.2a41.6 41.6 0 0 1 18.2 9 25.4 25.4 0 0 1 6.5 12.2l-.5 .2"/>
<path d="M465.4 159.5a43.1 43.1 0 0 1 18.4 9.6 28.2 28.2 0 0 1 6.1 11.6M465.4 159.5l-.5 .3M466.1 158.7l.2 .6M466.1 158.7l-3.2 1.8M466.5 155.2l-3.1 1.8M466.6 155l-.1 .2M466.6 150.6v4.4M466.6 155l-3.4 1.9M466.8 154.7l-.3 .5M466.8 154.7l-.2 .3M466.8 150.5v4.2M472.4 143.6l-19.2 15.3"/>
<path d="M472.4 143.6l.1 .7M472.4 141.5l6.3 68.6h4.9M472.5 144.3l.9 .2M473.1 144.4l-6.3 3.7M475.4 143l-2 1.5M475.4 143l.3 .1M475.5 143l-1 .6M475.7 143.1l.3 .1 .7 1.6M476.7 144.8h.9M476.7 144.8l-15.4 8.9M479 143.2l-1.4 1.6M479 143.2h.3"/>
<path d="M479.3 143.2l1.7 1.6M479.5 143.2l-1.1 .6M481.9 144.7l-.9 .1M482.6 142.9l-.4 .3M482.9 142.8l2.2 1.3M482.9 142.8l-.3 .1M486.2 142l2.7 1M486.2 142l-.2 .1M489.7 140.8l2.5 .6M129.4 173.5h1.5M130.8 173.5l.2 .4-1.1 2.7 .6 .5 2.5-1.4h.4l.4 .6-.6 2.8 .9 .4 1-.8-4.5 27.5M141.8 161.2l-45.6 4.1h-4.9"/>
<path d="M150.6 176.7l-.3 .3 .2 .9M157 174l.3 .7-.6 .8-.5-.3M164.1 174l-.4 .7 .6 .8 .6-.3M170.5 176.7l.2 .2M177.2 162.8l.8 .8M177.5 161.7l-.3 1.1M178.6 161.4l-1.1 .3M178.6 161.4l.9 .8M179.1 163.3l-1.1 .3M179.5 162.2l-.4 1.1M236.4 164.5l.2 1h6.6M236.4 164.5h6.8"/>
<path d="M236.4 163.5h6.8M236.4 162.5v1M236.4 162.5h6.8M236.4 161.5h6.8M236.4 161.5v1M236.4 163.5v1M243.2 160.5h-6.6l-.2 1M243.2 171.4h.6M243.2 171.4l.6 .6M243.8 171.4v.6M243.8 171.4h24.8M243.8 172h24.8"/>
<path d="M268.6 171.6v.7h5.9M268.6 171.6h3.4M272 169.7v2.6M272 166.4v2.3M272 169.7h2.5M272 166.4h2.5M272 168.7v1M272 168.7h2.5M274.5 172h7.4M281.9 173.5v5M281.9 178.5v24h3v-24M281.9 173.5h3"/>
<path d="M281.9 178.5h3M284.9 173.5v5M284.9 172.3l.1 .2M285 172.5h1.7M286.8 179.5v33.8M286.8 162.1v1.3M286.8 161.2v.9M286.8 160.1v1.1M286.8 165.4v.9M286.8 163.7v1.7M286.8 166.6v.4M286.8 169.5v.9"/>
<path d="M286.8 167.3v2.2M286.8 170.4h.1M286.8 163.4v.3M286.8 173.3v.7M286.8 173.3v-2.7h6v2.7M286.8 167v.3M286.8 176.5v.6h6v-.6M286.8 174v2.5M286.8 177.4v1.7M286.8 179.1v.4M286.8 166.7h6M286.8 170.4h6"/>
<path d="M286.8 172.3l-.1 .2M286.8 166.3v.3M286.8 162.1h6M286.8 163.4h6M286.8 161.2h6M286.8 160.1h6M286.8 166.3h6M286.8 165.4h6M286.8 163.7h6M286.8 167h6M286.8 169.5h6M286.8 167.3h6"/>
<path d="M286.8 174h6M286.8 173.3h6M286.8 176.5h6M286.8 179.1h6M286.8 179.5h6M292.8 168.7v.6M292.8 162.1v1.3M292.8 161.2v.9M292.8 160.1v1.1M292.8 165.4v.9M292.8 163.7v1.7M292.8 166.6v.4"/>
<path d="M292.8 169.5v.9M292.8 167.3v2.2M292.8 170.4h.1M292.8 163.4v.3M292.8 173.3v.7M292.8 167v.3M292.8 174v2.5M292.8 177.4v1.7M292.8 179.1v.4M292.8 166.3v.3M292.8 170.8v.4M292.8 179.5v26.7"/>
<path d="M294.9 167.4l-.2 .1M363.9 172.6v11.7l.8 1M364.7 173.8l2.6 1.5M364.7 173.8v11.5M367.3 175.3v11.4M367.3 175.3l2.5 1.5M368.4 174.6l-1.1 .7M369.8 176.8l2.4 .5M369.8 176.8v11.4M372.2 177.3v11.4M376.9 169.7h-2.8v3.3h-5.7v1.6M376.9 169.7v1.7h-5.7v3.2h-2.8"/>
<path d="M377.9 169.2l-1 .5M395.5 176.1l-23.3 1.2M395.5 176.1v11.4M396.9 175.8l-1.4 .3M396.9 175.8v11.4M428.2 169a7.9 7.9 0 0 1-6.6 .8M428.2 166.4v2.6M434.8 163.8l-6.6 5.2M453.7 161v3.3M453.7 164.3l-56.8 22.9M462.7 160.9v1.2M462.9 160.5l-.2 .4"/>
<path d="M463.2 162.1h-.5M463.5 160.6a.84 .84 0 0 0-.5 1.4 42.4 42.4 0 0 1 18 9.4 25.9 25.9 0 0 1 5.7 10.7l.7 .1 .6-.4M463.5 160.6a42.6 42.6 0 0 1 18.4 9.6 28.2 28.2 0 0 1 6.1 11.6M464 160.3a43.1 43.1 0 0 1 18.4 9.7 28.2 28.2 0 0 1 6.2 11.5M464 160.3l.7-.5 2.5 .8M464 160.3l-.5 .3M467.4 160.6a39 39 0 0 1 15.9 8.8 29.8 29.8 0 0 1 6.1 11.6M146.9 192.5l.5 1M147.4 193.5h1.2M147.5 191.5l-.6 1M147.5 191.5h1.1M148.6 191.5l.6 1"/>
<path d="M149.2 192.5l-.6 1M149.8 180.3l-1.9-2.2h-.7l-.3 .2-.4 2.9-.9 .1-.7-1-.3 2.1M171.3 180.3l1.9-2.2h.6l.4 .2 .3 2.9 .9 .1 .7-1 .4 2.1M171.9 192.5l.5 1M172.4 193.5h1.2M172.5 191.5l-.6 1M172.5 191.5h1.1M173.6 191.5l.6 1M174.2 192.5l-.6 1M281.9 189.7l-1 .5a2.01 2.01 0 0 0-.7 2.5 2.2 2.2 0 0 0 1.7 2.7M281.9 193.9h3M284.9 197.4v.1"/>
<path d="M284.9 187.5v10M284.9 197.5h1.8M284.9 187.5h1.8M284.9 187.5v.1M286.7 187.5v10M286.7 187.5l.1 .1M286.8 197.4l-.1 .1M292.8 197.4l.1 .1M292.9 187.5v10M292.9 187.5l-.1 .1M292.9 197.5h1.8M292.9 187.5h1.8"/>
<path d="M293.9 197.5l21 5.4h4.9M294.7 187.5v10M294.7 187.5l.2 .1M294.9 197.4l-.2 .1M294.9 193.9h3M297.9 189.7l.7 .3a2.04 2.04 0 0 1 .9 2.5 2.3 2.3 0 0 1-1.6 2.9M364.7 185.3l5.1 2.9M369.8 188.2l2.4 .5M395.5 187.5l-23.3 1.2M396.9 187.2l-1.4 .3M488.6 181.5l-.6 .3M489.4 181l-.8 .5"/>
<path d="M489.9 180.7l-.5 .3M0 210h30M128.6 207.7a6.5 6.5 0 0 1 6.5-1.8 6.5 6.5 0 0 1 4.6 5.1l4.2 23.7a9.9 9.9 0 0 0 11.6 8.1l3-.6 2 1.7 2-1.7a11.4 11.4 0 0 0 11.8-2.1 10.2 10.2 0 0 0 2.9-5.4l4.2-23.7a6.5 6.5 0 0 1 7.5-5.2 6.5 6.5 0 0 1 5.3 7.5l-12.2 68.8-15.6 18.7-1 .8-1.3 .3h-7.2l-1.5-.4-16.3-19.4-12.2-68.8a6.5 6.5 0 0 1 1.7-5.6zM133.6 211.9l.6 1M134.2 212.9h1.2M134.2 210.9l-.6 1M134.2 210.9h1.2M135.4 210.9l.5 1M135.9 211.9l-.5 1M141.4 202.5l-1.6 9.4M151.5 202.5l-5.9 36.3M169.6 202.5l5.8 36.3"/>
<path d="M179.7 202.5l1.5 9.4M185.1 211.9l.6 1M185.7 210.9l-.6 1M185.7 210.9h1.2M185.7 212.9h1.1M186.9 210.9l.5 1M187.4 211.9l-.6 1M282.9 209l-.8 .4a2.04 2.04 0 0 0-.9 2.5 2.3 2.3 0 0 0 1.7 2.9M282.9 213.3h3.9M282.9 213.3v68.2M286.8 205.7h-3.9v7.6M286.8 211.1h6v2.2"/>
<path d="M286.8 216.9h6M286.8 213.3v38.6h6v-38.6M292.8 205.7h4.1v7.6M292.8 213.3h4.1M296.9 209l.7 .4a2.04 2.04 0 0 1 .9 2.5 2.25 2.25 0 0 1-1.6 2.9M296.9 213.3v68.2M579 210h15M282.9 239l-.8 .4a1.96 1.96 0 0 0-.9 2.4 2.3 2.3 0 0 0 1.7 2.9M296.9 239l.5 .3a3.4 3.4 0 0 1 .6 4.7l-1.1 .7M138.9 241.9l.6 1M139.5 242.9h1.2M139.5 240.9l-.6 1"/>
<path d="M139.5 240.9h1.2M140.7 240.9l.6 1M141.3 241.9l-.6 1M160.5 251.9a25 25 0 0 0 0 35M160.5 251.9a25.1 25.1 0 0 1 0 35M160.5 243.9l-2 2 4 4-2 2M160.5 243.9l2 2-4 4 2 2M179.8 241.9l.6 1M180.4 242.9h1.1M180.4 240.9l-.6 1M180.4 240.9h1.2M181.6 240.9l.5 1"/>
<path d="M182.1 241.9l-.6 1M286.8 246.9h6M286.8 241.1h6M403.6 249.4h180.4v115.4h-180.4zM403.6 255h180.4M411 249.4v115.4M450.5 249.4v115.4M491.4 249.4v115.4M500 249.4v115.4M534.1 249.4v115.4M551.5 249.4v115.4M566.5 249.4v115.4"/>
<path d="M403.6 260.6h180.4M403.6 266.2h180.4M403.6 271.8h180.4M403.6 277.4h180.4M160.5 286.9v1.4M160.5 288.3l-2 2 4 4-2 2M160.5 288.3l2 2-4 4 2 2M160.5 296.3l-2 2 2 2M160.5 296.3l2 2-2 2M282.9 281.5v1.4M282.9 281.5h14M282.9 282.9v17.9"/>
<path d="M282.9 282.9h14M296.9 281.5v1.4M296.9 282.9v17.9M403.6 283h180.4M403.6 288.6h180.4M403.6 294.2h180.4M403.6 299.8h180.4M0 311h25M0 319h25M0 306h25M160.5 300.3v1.6M282.9 300.8v1.1h14v-1.1"/>
<path d="M282.9 300.8h14M403.6 305.4h180.4M403.6 311h180.4M403.6 316.6h180.4M584 315h10M0 324h25M0 337h25M0 332h25M403.6 322.1h180.4M403.6 327.7h180.4M403.6 333.4h180.4M403.6 338.9h180.4"/>
<path d="M0 350h25M0 345h25M0 358h25M403.6 344.5h180.4M403.6 350.1h180.4M403.6 355.7h180.4M0 363h25M0 376h25M0 371h25M404 375h60M404 370h60M412 365v20"/>
<path d="M419 365v45M439 365v20M454 365v20M464 365v45M524 365v45M584 365h-180v45M0 389h25M0 384h25M0 397h25M404 380h60M404 385h120M404 397.5h60"/>
<path d="M404 391.3h60M434 385v25M449 385v25M464 393h60M470.5 393v9M477 393v9M483.5 393v9M490 385v25M507 385v17M524 395h60M524 380h60M0 402h25"/>
<path d="M25 410v-400h559v400h-584M148.5 410v10M297 405v15M404 403.8h60M445.5 410v10M464 402h60M465.8 406h20.6M468.3 404.5l6.6-1.5v6l-6.6-1.5zM481.9 402.3v7.6"/>
<circle cx="108.6" cy="157.5" r="1.25"/>
<circle cx="145.5" cy="152.5" r="5"/>
<circle cx="160.5" cy="152.5" r="5"/>
<circle cx="175.5" cy="152.5" r="5"/>
<circle cx="108.6" cy="167.5" r="1.26"/>
<circle cx="142.7" cy="162.5" r="1.7"/>
<circle cx="142.7" cy="162.5" r="1.5"/>
<circle cx="142.7" cy="162.5" r="1.26"/>
<circle cx="142.7" cy="162.5" r="2.5"/>
<circle cx="145.5" cy="177.5" r="5"/>
<circle cx="160.5" cy="177.5" r="5"/>
<circle cx="175.5" cy="177.5" r="5"/>
<circle cx="178.3" cy="162.5" r="2.85"/>
<circle cx="178.3" cy="162.5" r="1.5"/>
<circle cx="148" cy="192.5" r="1.51"/>
<circle cx="148" cy="192.5" r="2.86"/>
<circle cx="160.5" cy="196.5" r="2.5"/>
<circle cx="173" cy="192.5" r="2.86"/>
<circle cx="173" cy="192.5" r="1.5"/>
<circle cx="134.8" cy="211.9" r="2.86"/>
<circle cx="134.8" cy="211.9" r="1.5"/>
<circle cx="186.3" cy="211.9" r="2.86"/>
<circle cx="186.3" cy="211.9" r="1.5"/>
<circle cx="140.1" cy="241.9" r="2.85"/>
<circle cx="140.1" cy="241.9" r="1.5"/>
<circle cx="181" cy="241.9" r="1.51"/>
<circle cx="181" cy="241.9" r="2.85"/>
<circle cx="481.9" cy="406" r="1.51"/>
<circle cx="482" cy="406" r="3"/>
</g>
<path d="M421.8 116.3l.1 .5 .5-.1-.3-.2 .3 .2-.1-.4zM437.3 145.5a.34 .34 0 0 0 0 .6 .34 .34 0 0 0 .5-.2 .34 .34 0 0 0-.2-.5l-.1 .4 .1-.4zM458.5 121.4v.5h.5l-.2-.2 .2 .2v-.4zM476.3 97.8l-.2 .5 .5 .1-.2-.3 .2 .3 .1-.4zM485.7 111.7a.34 .34 0 0 0 .1 .5 .34 .34 0 0 0 .5-.3 .34 .34 0 0 0-.5-.3l.1 .3zM505.8 84.5l-.1 .5h.5l-.2-.2 .2 .2v-.5zM533.4 114.7a.35 .35 0 0 0 .2 .5 .35 .35 0 0 0 .5-.3 .35 .35 0 0 0-.5-.3l.1 .3zM501.3 118.4a.34 .34 0 0 0 0 .6 .34 .34 0 0 0 .5-.3 .34 .34 0 0 0-.4-.4l.1 .4zM472.2 141.3a.34 .34 0 0 0 0 .5 .34 .34 0 0 0 .5-.2 .34 .34 0 0 0-.3-.4v.3v-.3zM389.3 148.4a.34 .34 0 0 0 0 .5 .34 .34 0 0 0 .4 0 .34 .34 0 0 0 0-.5l-.2 .2 .2-.2zM397.3 141.4a.34 .34 0 0 0 0 .6 .34 .34 0 0 0 .6-.2 .34 .34 0 0 0-.3-.4l-.1 .3 .1-.3zM415.3 137a.34 .34 0 0 0 0 .6 .34 .34 0 0 0 .5-.3zM141.5 161.1l.1 .4 .5-.1v-.2h-.3h.3l-.1-.3zM280.4 138.1l.2 .2-.3-.1a.33 .33 0 0 0 .3 .4 .33 .33 0 0 0 .3-.5 .33 .33 0 0 0-.5 0zM293.6 197.3l.3 .2-.4-.1a.33 .33 0 0 0 .3 .5 .33 .33 0 0 0 .3-.4 .33 .33 0 0 0-.5-.2z" fill="#000"/>
<text font-size="8.8" x="545.3" y="390.4">机械手</text>
<g font-size="6.3">
<text x="73.3" y="9">1</text>
<text x="221.7" y="9">2</text>
<text x="370.2" y="9">3</text>
<text x="518.7" y="9">4</text>
<text x="11.4" y="44.7">A</text>
<text x="587.9" y="44.7">A</text>
<text x="351" y="65.4">11</text>
<text x="401.1" y="65.4">12</text>
<text x="447.6" y="65.4">19</text>
<text x="485.2" y="65.4">1</text>
<text x="342.3" y="138.4">7</text>
<text x="315.1" y="144.8">14</text>
<text x="11.4" y="161">B</text>
<text x="587.9" y="161">B</text>
<text x="92.7" y="164.2">2</text>
<text x="555.2" y="167.6">3</text>
<text x="315.1" y="201.7">13</text>
<text x="342.3" y="208.9">8</text>
<text x="388.9" y="208.9">16</text>
<text x="426.5" y="208.9">5</text>
<text x="480" y="208.9">6</text>
<text x="515.2" y="208.9">18</text>
<text x="539.4" y="208.9">4</text>
<text x="11.4" y="266">C</text>
<text x="587.9" y="266">C</text>
<text x="587.9" y="371">D</text>
<text x="73.3" y="418.5">1</text>
<text x="221.7" y="418.5">2</text>
<text x="370.2" y="418.5">3</text>
<text x="518.7" y="418.5">4</text>
</g>
<g font-size="5">
<text x="408" y="389.7">设计</text>
<text x="436.2" y="390">标准化</text>
<text x="469.6" y="390.4">图样标记</text>
<text x="494.6" y="390.4">重量</text>
<text x="511.5" y="390.4">比例</text>
<text x="408" y="396">校对</text>
<text x="437.9" y="396.4">批准</text>
<text x="466.5" y="399.8">S</text>
<text x="493.6" y="399.8">0.686</text>
<text x="408" y="402.1">审核</text>
<text x="491.7" y="407.7">共 1 张</text>
<text x="509.2" y="407.7">第 1 张</text>
<text x="408" y="408.5">工艺</text>
<text x="437.9" y="408.5">日期</text>
</g>
<text font-size="4.7" x="513" y="399.8">2:1</text>
<g font-size="4.4">
<text x="406.3" y="253">19</text>
<text x="411.5" y="253">GB/T 70.1-2000</text>
<text x="451" y="253">内六角圆柱头螺钉M4×6</text>
<text x="495.2" y="253">4</text>
<text x="514.5" y="253">8.8级</text>
<text x="540.3" y="253">0.002</text>
<text x="556.5" y="253">0.008</text>
<text x="406.3" y="258.6">18</text>
<text x="411.5" y="258.6">GB/T 70.1-2000</text>
<text x="451" y="258.6">内六角圆柱头螺钉M3×5</text>
<text x="495.2" y="258.6">1</text>
<text x="514.5" y="258.6">8.8级</text>
<text x="540.3" y="258.6">0.001</text>
<text x="556.5" y="258.6">0.001</text>
<text x="406.3" y="264.2">17</text>
<text x="406.3" y="269.8">16</text>
<text x="411.5" y="264.2">GB/T 70.1-2000</text>
<text x="411.5" y="269.8">GB/T 70.2-2000</text>
<text x="451" y="264.2">内六角圆柱头螺钉M3×12</text>
<text x="451" y="269.8">内六角平圆头螺钉M3×6</text>
<text x="494.7" y="269.8">14</text>
<text x="495.2" y="264.2">1</text>
<text x="514.5" y="264.2">8.8级</text>
<text x="514.5" y="269.8">8.8级</text>
<text x="540.3" y="264.2">0.001</text>
<text x="540.3" y="269.8">0.001</text>
<text x="556.5" y="264.2">0.001</text>
<text x="556.5" y="269.8">0.014</text>
<text x="406.3" y="275.4">15</text>
<text x="411.5" y="275.4">GB/T 70.1-2000</text>
<text x="451" y="275.4">内六角圆柱头螺钉M3×6</text>
<text x="495.2" y="275.4">1</text>
<text x="514.5" y="275.4">8.8级</text>
<text x="540.3" y="275.4">0.001</text>
<text x="556.5" y="275.4">0.001</text>
<text x="406.3" y="281">14</text>
<text x="411.5" y="281">JXS-012</text>
<text x="451" y="281">支撑块</text>
<text x="495.2" y="281">1</text>
<text x="512.4" y="281">2014 合金</text>
<text x="540.3" y="281">0.006</text>
<text x="556.5" y="281">0.006</text>
<text x="406.3" y="286.6">13</text>
<text x="411.5" y="286.6">JXS-011</text>
<text x="451" y="286.6">垫圈</text>
<text x="495.2" y="286.6">6</text>
<text x="512.3" y="286.6">尼龙 6/10</text>
<text x="540.3" y="286.6">0.000</text>
<text x="558.5" y="286.6">0</text>
<text x="406.3" y="292.2">12</text>
<text x="411.5" y="292.2">JXS-010</text>
<text x="451" y="292.2">手爪盖板</text>
<text x="495.2" y="292.2">1</text>
<text x="515" y="292.2">Q235</text>
<text x="540.3" y="292.2">0.055</text>
<text x="556.5" y="292.2">0.055</text>
<text x="406.3" y="297.8">11</text>
<text x="411.5" y="297.8">JXS-009</text>
<text x="451" y="297.8">手爪支撑块</text>
<text x="495.2" y="297.8">2</text>
<text x="508.9" y="297.8">POM 乙缩醛共聚物</text>
<text x="540.3" y="297.8">0.001</text>
<text x="556.5" y="297.8">0.002</text>
<text x="406.3" y="303.4">10</text>
<text x="411.5" y="303.4">JXS-008</text>
<text x="451" y="303.4">销轴B</text>
<text x="495.2" y="303.4">4</text>
<text x="516" y="303.4">45</text>
<text x="540.3" y="303.4">0.002</text>
<text x="556.5" y="303.4">0.008</text>
<text x="4.2" y="309.9">零 件 代 号</text>
<text x="406.8" y="309">9</text>
<text x="411.5" y="309">JXS-007</text>
<text x="451" y="309">销轴A</text>
<text x="495.2" y="309">3</text>
<text x="516" y="309">45</text>
<text x="540.3" y="309">0.003</text>
<text x="556.5" y="309">0.009</text>
<text x="406.8" y="314.6">8</text>
<text x="411.5" y="314.6">JXS-006</text>
<text x="451" y="314.6">爪子</text>
<text x="495.2" y="314.6">2</text>
<text x="512.5" y="314.6">2014 Alloy</text>
<text x="540.3" y="314.6">47.08</text>
<text x="556.5" y="314.6">94.16</text>
<text x="2.7" y="322.9">借(通)用件登记</text>
<text x="406.8" y="320.2">7</text>
<text x="411.5" y="320.2">JXS-005</text>
<text x="451" y="320.2">铰链臂</text>
<text x="495.2" y="320.2">2</text>
<text x="516" y="320.2">45</text>
<text x="540.3" y="320.2">24.82</text>
<text x="556.5" y="320.2">49.64</text>
<text x="406.8" y="325.8">6</text>
<text x="411.5" y="325.8">JXS-004</text>
<text x="451" y="325.8">齿轮臂</text>
<text x="495.2" y="325.8">2</text>
<text x="516" y="325.8">45</text>
<text x="540.3" y="325.8">60.01</text>
<text x="556" y="325.8">120.02</text>
<text x="406.8" y="331.4">5</text>
<text x="411.5" y="331.4">JXS-003</text>
<text x="451" y="331.4">手爪底板</text>
<text x="495.2" y="331.4">1</text>
<text x="515" y="331.4">Q235</text>
<text x="540.3" y="331.4">0.101</text>
<text x="556.5" y="331.4">0.101</text>
<text x="9.7" y="336">描图</text>
<text x="406.8" y="337">4</text>
<text x="411.5" y="337">JXS-002</text>
<text x="451" y="337">旋转电机连接块</text>
<text x="495.2" y="337">1</text>
<text x="515" y="337">Q235</text>
<text x="540.3" y="337">0.022</text>
<text x="556.5" y="337">0.022</text>
<text x="406.8" y="342.6">3</text>
<text x="411.5" y="342.6">JXS-001</text>
<text x="451" y="342.6">旋转电机安装块</text>
<text x="495.2" y="342.6">1</text>
<text x="515" y="342.6">Q235</text>
<text x="540.3" y="342.6">0.106</text>
<text x="556.5" y="342.6">0.106</text>
<text x="9.7" y="349.1">描校</text>
<text x="406.8" y="348.2">2</text>
<text x="406.8" y="353.8">1</text>
<text x="451" y="348.2">金属舵盘</text>
<text x="451" y="353.8">MG995 舵机</text>
<text x="495.2" y="348.2">2</text>
<text x="495.2" y="353.8">2</text>
<text x="515" y="348.2">Q235</text>
<text x="540.3" y="348.2">0.006</text>
<text x="556.5" y="348.2">0.012</text>
<text x="558.5" y="353.8">0</text>
<text x="572.2" y="353.8">外购件</text>
<text x="572.2" y="348.2">外购件</text>
<text x="406.3" y="359.4">序</text>
<text x="494.7" y="359.4">数</text>
<text x="5.2" y="361.9">旧底图总号</text>
<text x="406.3" y="363.9">号</text>
<text x="428.7" y="362">代号</text>
<text x="466.4" y="362">名</text>
<text x="473.5" y="362">称</text>
<text x="494.7" y="363.9">量</text>
<text x="512.4" y="362">材</text>
<text x="519.6" y="362">料</text>
<text x="540.8" y="362">单重</text>
<text x="557" y="362">总重</text>
<text x="573.2" y="362">备注</text>
<text x="6.7" y="375">底图总号</text>
<text x="404.9" y="383.6">标记</text>
<text x="412.4" y="383.6">处数</text>
<text x="421.3" y="383.6">更改文件号</text>
<text x="443.9" y="383.6">签名</text>
<text x="455.6" y="383.6">日期</text>
<text x="9.4" y="387.9">签字</text>
<text x="9.4" y="400.9">日期</text>
</g>
</svg>
